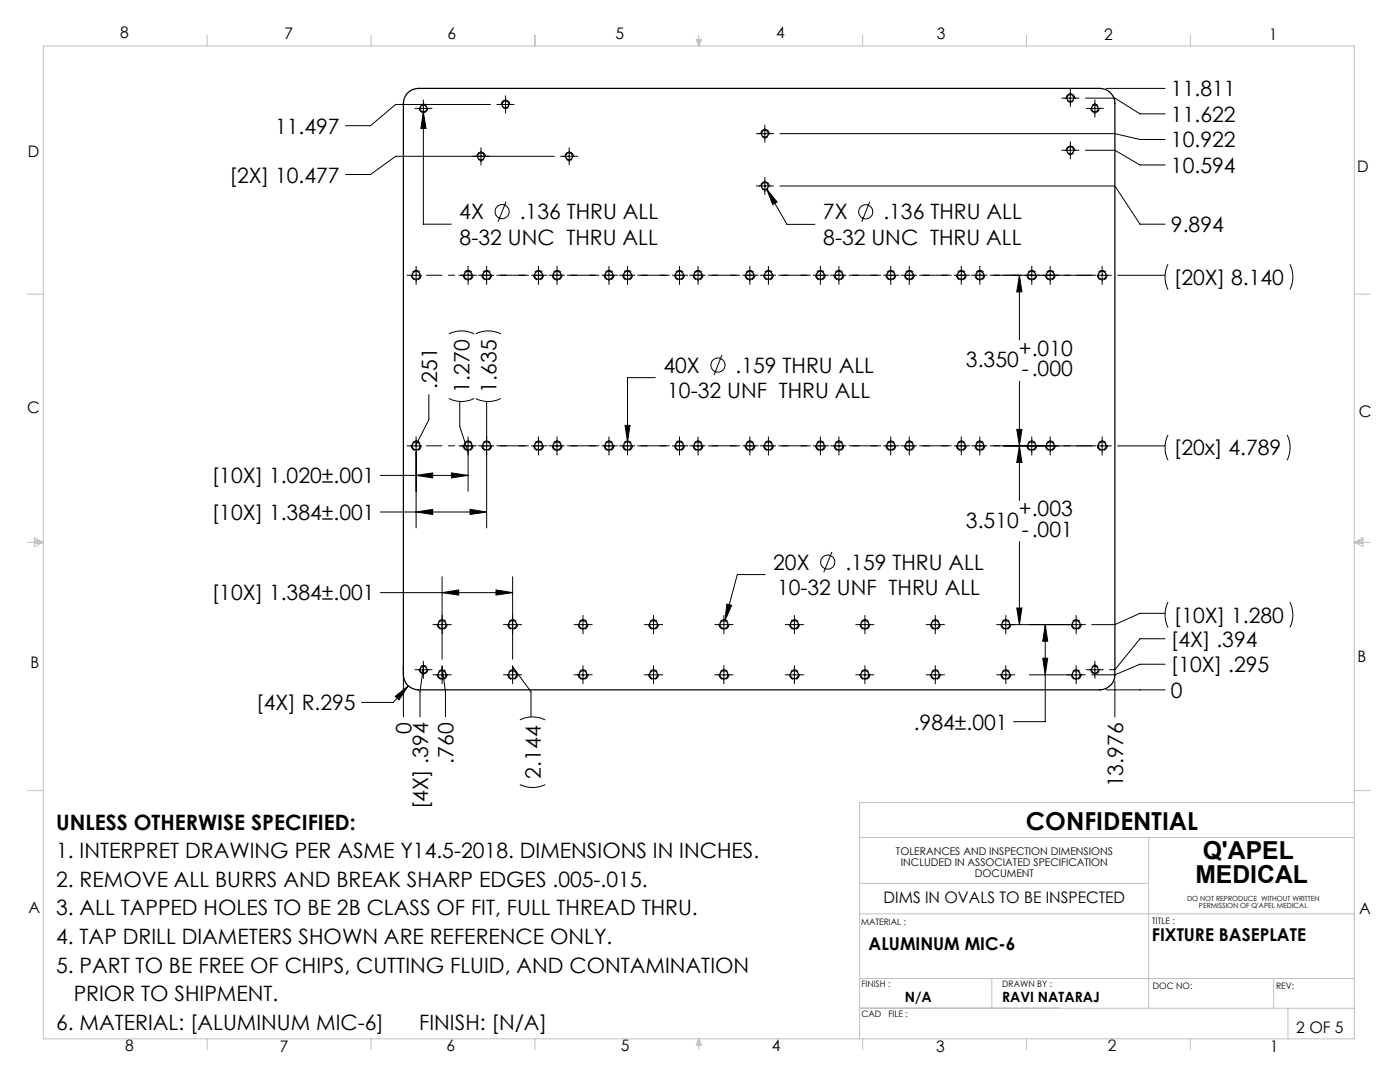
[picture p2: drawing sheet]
<svg xmlns="http://www.w3.org/2000/svg" width="279mm" height="216mm" viewBox="0 0 279 216" stroke-linecap="round" stroke-linejoin="round" font-family="sans-serif">
<g fill="none" stroke="#000" stroke-width=".2">
<path d="M84.5 19.9v24.8h5.6M100.9 19.1v3.4M211.9 19.6h3.4M213.6 17.9v3.4M216.6 19.6h5.9l5 3.1h5M218.5 19.9v3.5M220.8 17.6h11.7M82.8 21.6h3.4M84.5 22.3l.5 3.3h-1zM96 29.5v3.4M97.9 20.8h-18.9l-5.1 4.3h-4.9M99.2 20.8h3.4"/>
<path d="M110.6 31.2h-31.6l-5.1 3.6h-4.9M111.9 31.2h3.4M113.6 29.5v3.4M151 37.1h3.4M151 26.7h3.4M152.6 25v3.4M152.6 35.4v3.4M153 37.7l2.1 2.6-.9 .5zM153 37.7l4.1 7.1h5.5M155.6 37.1h66.9l5 7.6h5M155.6 26.7h66.9l5 1.1h5M211.9 30h3.4"/>
<path d="M213.6 28.3v3.4M216.6 30h5.9l5 2.9h5M216.8 21.6h3.4M81.2 54.9h2.9M83 53.1v3.7M91.6 54.9h2.8M93.4 53.1v3.7M96.1 54.9h2M97.1 53.1v3.7M101 40.2l-1.6 4M106.5 54.9h2M107.5 53.1v3.7"/>
<path d="M110.2 54.9h2M111.2 53.1v3.7M120.5 54.9h2.1M121.5 53.1v3.7M124.2 54.9h2.1M125.2 53.1v3.7M134.6 54.9h2M135.6 53.1v3.7M138.3 54.9h2M139.3 53.1v3.7M148.6 54.9h2.1M149.6 53.1v3.7"/>
<path d="M152.3 54.9h2.1M153.4 53.1v3.7M162.7 54.9h2M163.7 53.1v3.7M166.4 54.9h2M167.4 53.1v3.7M173.6 40.3l-1.6 4M176.8 54.9h2M177.8 53.1v3.7M180.4 54.9h2.1M181.5 53.1v3.7M190.8 54.9h2.1"/>
<path d="M191.8 53.1v3.7M194.5 54.9h2.1M195.5 53.1v3.7M200.3 54.9h18.4M203.4 54.9l.5 3.3h-1zM203.4 54.9v12.9M205.9 53.1v3.7M209.6 53.1v3.7M218.9 54.9h2.9M220 53.1v3.7M223.1 54.9h9.4M233.1 52.7a5.6 5.6 0 0 0 0 5.1"/>
<path d="M257.4 52.7a5.6 5.6 0 0 1 0 5.1M85.6 78.7v5l-2.6 5.1M89.6 79.5a5.6 5.6 0 0 0 5 0M89.6 66.6a5.6 5.6 0 0 1 5 0M94.9 79.5a5.5 5.5 0 0 0 5 0M94.9 66.6a5.5 5.5 0 0 1 5 0M130.8 75.4h-5.6v15.4M144.1 70.8l-1.6 4.1M203.4 76.1v23.8M75.9 94.9h17.5M81.2 89h2.9M83 87.2v18.1"/>
<path d="M83 94.9l3.4-.5v1zM90.1 94.4l3.3 .5-3.3 .5zM91.6 89h2.8M91.8 80.1v5l1.6 5M93.4 87.2v10.8M96.1 89h2M97.1 80.1v25.2M106.5 89h2M107.5 87.2v3.6M110.2 89h2M111.2 87.2v3.6M120.5 89h2.1"/>
<path d="M121.5 87.2v3.6M124.2 89h2.1M124.7 84.9h1l-.5 3.3zM134.6 89h2M135.6 87.2v3.6M138.3 89h2M139.3 87.2v3.6M148.6 89h2.1M149.6 87.2v3.6M152.3 89h2.1M153.4 87.2v3.6M162.7 89h2"/>
<path d="M163.7 87.2v3.6M166.4 89h2M167.4 87.2v3.6M176.8 89h2M177.8 87.2v3.6M180.4 89h2.1M181.5 87.2v3.6M190.8 89h2.1M191.8 87.2v3.6M194.5 89h2.1M195.5 87.2v3.6M200.3 89h18.4"/>
<path d="M202.9 85.7h1l-.5 3.3zM203.4 89l.5 3.3h-1zM205.9 87.2v3.6M209.6 87.2v3.6M218.9 89h2.9M220 87.2v3.6M223.1 89h9.4M233.1 86.8a5.6 5.6 0 0 0 0 5M256.9 86.8a5.6 5.6 0 0 1 0 5M75.9 118.3h26.4M75.9 102.2h21.2M83 102.2l3.4-.6v1.1z"/>
<path d="M88.2 118.3l3.3-.6v1zM88.2 115.1v16.5M93.8 101.6l3.3 .6-3.3 .5zM99 117.7l3.3 .6-3.3 .4zM102.3 115.1v16.5M152.7 114.7h-5.6l-2.4 9.2M166 110.1l-1.6 4.1M203.4 108.1v16.5M78.9 139l2.6-2.2-1.8 2.8zM80.5 133v10.1M81.5 136.8l-3 3.4h-6.4M82.8 133.6h3.4"/>
<path d="M84.5 133l-.7 5v5.1M84.5 131.9v3.5M86.4 124.6h3.7M86.4 134.7h3.7M88.2 133l.7 5v5.1M88.2 132.8v3.7M100.5 124.6h3.6M100.5 134.7h3.6M102.3 133l3.7 5v5.1M102.3 132.8v3.7M114.5 124.6h3.7M114.5 134.7h3.7"/>
<path d="M116.3 122.8v3.7M116.3 132.8v3.7M128.6 124.6h3.7M128.6 134.7h3.7M130.4 122.8v3.7M130.4 132.8v3.7M142.7 124.6h3.6M142.7 134.7h3.6M144.5 122.8v3.7M144.5 132.8v3.7M145.1 120.5l.9 .3-1.3 3.1zM156.7 124.6h3.7"/>
<path d="M156.7 134.7h3.7M158.5 122.8v3.7M158.5 132.8v3.7M170.8 124.6h3.6M170.8 134.7h3.6M172.6 122.8v3.7M172.6 132.8v3.7M184.8 124.6h3.7M184.8 134.7h3.7M186.7 122.8v3.7M186.7 132.8v3.7M198.9 124.6h17.7"/>
<path d="M198.9 134.7h3.6M200.7 122.8v3.7M200.7 132.8v3.7M202.9 121.3h1l-.5 3.3zM205.4 134.7h11.2M208.1 131.3h1l-.5 3.4zM208.6 124.6l.5 3.4h-1zM208.6 124.6v19.4h-6.4M214.8 122.8v3.7M214.8 132.8v3.7M216.8 133.6h3.4M218.5 131.9v3.5"/>
<path d="M220.8 137.7h11.7M222.5 135.9v7.2M232.5 122.4h-5l-5 2.2h-4.6M232.5 127.5h-5l-5 6.1h-1M232.5 132.5h-5l-5 2.2h-4.6M233.1 120.2a5.6 5.6 0 0 0 0 5M257.4 120.2a5.6 5.6 0 0 1 0 5M103.8 156.6a5.9 5.9 0 0 0 5 0M103.8 143.7a5.6 5.6 0 0 1 5 0"/>
<circle cx="100.2" cy="42.2" r="1.41"/>
<circle cx="172.8" cy="42.3" r="1.4"/>
<circle cx="143.3" cy="72.9" r="1.41"/>
<circle cx="165.2" cy="112.2" r="1.41"/>
</g>
<path d="M100.9 20a.83 .83 0 0 1 .7 1.2 .83 .83 0 0 1-1.4 .1 .83 .83 0 0 1 .6-1.3h.1M213.6 18.7a.83 .83 0 0 1 .8 1.2 .83 .83 0 0 1-1.4 .1 .83 .83 0 0 1 .5-1.3h.1M84.5 22.5a.83 .83 0 0 0 .8-1.3 .83 .83 0 0 0-1.4-.1 .83 .83 0 0 0 .5 1.3l.1 .1M96 30.3a.83 .83 0 0 1 .8 1.3 .83 .83 0 0 1-1.5 .1 .83 .83 0 0 1 .6-1.3l.1-.1M113.6 30.3a.83 .83 0 0 1 .7 1.3 .83 .83 0 0 1-1.4 .1 .83 .83 0 0 1 .6-1.3l.1-.1M152.7 25.8a.83 .83 0 0 1 .7 1.2 .83 .83 0 0 1-1.4 .1 .83 .83 0 0 1 .5-1.3h.2M152.7 36.3a.83 .83 0 0 1 .7 1.2 .83 .83 0 0 1-1.4 .1 .83 .83 0 0 1 .5-1.3h.2M213.6 29.2a.83 .83 0 0 1 .8 1.2 .83 .83 0 0 1-1.4 .1 .83 .83 0 0 1 .5-1.3h.1M218.5 22.5a.83 .83 0 0 0 .8-1.3 .83 .83 0 0 0-1.5-.1 .83 .83 0 0 0 .6 1.3l.1 .1M84.5 134.5a.83 .83 0 0 0 .8-1.3 .83 .83 0 0 0-1.4-.1 .83 .83 0 0 0 .5 1.3l.1 .1M218.5 134.5a.83 .83 0 0 0 .8-1.3 .83 .83 0 0 0-1.5-.1 .83 .83 0 0 0 .6 1.3l.1 .1" fill="none" stroke="#000" stroke-width=".2" stroke-dasharray="1.3 .6" stroke-dashoffset="-.1" stroke-linecap="butt"/>
<g fill="none" stroke="#000" stroke-width=".2" stroke-dasharray="1.3 .6" stroke-dashoffset=".5" stroke-linecap="butt">
<path d="M83.1 54a.97 .97 0 0 1 .8 1.4 .97 .97 0 0 1-1.6 .1 .97 .97 0 0 1 .6-1.5h.2M93.4 54a.97 .97 0 0 1 .9 1.4 .97 .97 0 0 1-1.7 .1 .97 .97 0 0 1 .7-1.5h.1M97.1 54a.97 .97 0 0 1 .9 1.4 .97 .97 0 0 1-1.7 .1 .97 .97 0 0 1 .7-1.5h.1M107.5 54a.97 .97 0 0 1 .8 1.4 .97 .97 0 0 1-1.6 .1 .97 .97 0 0 1 .7-1.5h.1M111.2 54a.97 .97 0 0 1 .9 1.4 .97 .97 0 0 1-1.7 .1 .97 .97 0 0 1 .7-1.5h.1M121.6 54a.97 .97 0 0 1 .8 1.4 .97 .97 0 0 1-1.6 .1 .97 .97 0 0 1 .6-1.5h.2M125.3 54a.97 .97 0 0 1 .8 1.4 .97 .97 0 0 1-1.6 .1 .97 .97 0 0 1 .6-1.5h.2M135.6 54a.97 .97 0 0 1 .9 1.4 .97 .97 0 0 1-1.7 .1 .97 .97 0 0 1 .7-1.5h.1M139.3 54a.97 .97 0 0 1 .9 1.4 .97 .97 0 0 1-1.7 .1 .97 .97 0 0 1 .7-1.5h.1M149.7 54a.97 .97 0 0 1 .8 1.4 .97 .97 0 0 1-1.6 .1 .97 .97 0 0 1 .6-1.5h.2M153.4 54a.97 .97 0 0 1 .8 1.4 .97 .97 0 0 1-1.6 .1 .97 .97 0 0 1 .6-1.5h.2M163.7 54a.97 .97 0 0 1 .9 1.4 .97 .97 0 0 1-1.7 .1 .97 .97 0 0 1 .7-1.5h.1"/>
<path d="M167.4 54a.97 .97 0 0 1 .9 1.4 .97 .97 0 0 1-1.7 .1 .97 .97 0 0 1 .7-1.5h.1M177.8 54a.97 .97 0 0 1 .9 1.4 .97 .97 0 0 1-1.7 .1 .97 .97 0 0 1 .7-1.5h.1M181.5 54a.97 .97 0 0 1 .9 1.4 .97 .97 0 0 1-1.7 .1 .97 .97 0 0 1 .7-1.5h.1M191.9 54a.97 .97 0 0 1 .8 1.4 .97 .97 0 0 1-1.6 .1 .97 .97 0 0 1 .6-1.5h.2M195.6 54a.97 .97 0 0 1 .8 1.4 .97 .97 0 0 1-1.6 .1 .97 .97 0 0 1 .6-1.5h.2M205.9 54a.97 .97 0 0 1 .9 1.4 .97 .97 0 0 1-1.7 .1 .97 .97 0 0 1 .7-1.5h.1M209.6 54a.97 .97 0 0 1 .9 1.4 .97 .97 0 0 1-1.7 .1 .97 .97 0 0 1 .7-1.5h.1M220 54a.97 .97 0 0 1 .8 1.4 .97 .97 0 0 1-1.6 .1 .97 .97 0 0 1 .6-1.5h.2M83.1 88a.97 .97 0 0 1 .8 1.4 .97 .97 0 0 1-1.6 .1 .97 .97 0 0 1 .6-1.5h.2M93.4 88a.97 .97 0 0 1 .9 1.4 .97 .97 0 0 1-1.7 .1 .97 .97 0 0 1 .7-1.5h.1M97.1 88a.97 .97 0 0 1 .9 1.4 .97 .97 0 0 1-1.7 .1 .97 .97 0 0 1 .7-1.5h.1M107.5 88a.97 .97 0 0 1 .8 1.4 .97 .97 0 0 1-1.6 .1 .97 .97 0 0 1 .7-1.5h.1"/>
<path d="M111.2 88a.97 .97 0 0 1 .9 1.4 .97 .97 0 0 1-1.7 .1 .97 .97 0 0 1 .7-1.5h.1M121.6 88a.97 .97 0 0 1 .8 1.4 .97 .97 0 0 1-1.6 .1 .97 .97 0 0 1 .6-1.5h.2M125.3 88a.97 .97 0 0 1 .8 1.4 .97 .97 0 0 1-1.6 .1 .97 .97 0 0 1 .6-1.5h.2M135.6 88a.97 .97 0 0 1 .9 1.4 .97 .97 0 0 1-1.7 .1 .97 .97 0 0 1 .7-1.5h.1M139.3 88a.97 .97 0 0 1 .9 1.4 .97 .97 0 0 1-1.7 .1 .97 .97 0 0 1 .7-1.5h.1M149.7 88a.97 .97 0 0 1 .8 1.4 .97 .97 0 0 1-1.6 .1 .97 .97 0 0 1 .6-1.5h.2M153.4 88a.97 .97 0 0 1 .8 1.4 .97 .97 0 0 1-1.6 .1 .97 .97 0 0 1 .6-1.5h.2M163.7 88a.97 .97 0 0 1 .9 1.4 .97 .97 0 0 1-1.7 .1 .97 .97 0 0 1 .7-1.5h.1M167.4 88a.97 .97 0 0 1 .9 1.4 .97 .97 0 0 1-1.7 .1 .97 .97 0 0 1 .7-1.5h.1M177.8 88a.97 .97 0 0 1 .9 1.4 .97 .97 0 0 1-1.7 .1 .97 .97 0 0 1 .7-1.5h.1M181.5 88a.97 .97 0 0 1 .9 1.4 .97 .97 0 0 1-1.7 .1 .97 .97 0 0 1 .7-1.5h.1M191.9 88a.97 .97 0 0 1 .8 1.4 .97 .97 0 0 1-1.6 .1 .97 .97 0 0 1 .6-1.5h.2"/>
<path d="M195.6 88a.97 .97 0 0 1 .8 1.4 .97 .97 0 0 1-1.6 .1 .97 .97 0 0 1 .6-1.5h.2M205.9 88a.97 .97 0 0 1 .9 1.4 .97 .97 0 0 1-1.7 .1 .97 .97 0 0 1 .7-1.5h.1M209.6 88a.97 .97 0 0 1 .9 1.4 .97 .97 0 0 1-1.7 .1 .97 .97 0 0 1 .7-1.5h.1M220 88a.97 .97 0 0 1 .8 1.4 .97 .97 0 0 1-1.6 .1 .97 .97 0 0 1 .6-1.5h.2M88.3 123.7a.97 .97 0 0 1 .8 1.4 .97 .97 0 0 1-1.6 .1 .97 .97 0 0 1 .6-1.5h.2M88.3 133.7a.97 .97 0 0 1 .8 1.4 .97 .97 0 0 1-1.6 .1 .97 .97 0 0 1 .6-1.5h.2M102.3 123.7a.97 .97 0 0 1 .9 1.4 .97 .97 0 0 1-1.7 .1 .97 .97 0 0 1 .7-1.5h.1M102.3 133.7a.97 .97 0 0 1 .9 1.4 .97 .97 0 0 1-1.7 .1 .97 .97 0 0 1 .7-1.5h.1M116.4 123.7a.97 .97 0 0 1 .8 1.4 .97 .97 0 0 1-1.6 .1 .97 .97 0 0 1 .6-1.5h.2M116.4 133.7a.97 .97 0 0 1 .8 1.4 .97 .97 0 0 1-1.6 .1 .97 .97 0 0 1 .6-1.5h.2M130.4 123.7a.97 .97 0 0 1 .9 1.4 .97 .97 0 0 1-1.7 .1 .97 .97 0 0 1 .7-1.5h.1M130.4 133.7a.97 .97 0 0 1 .9 1.4 .97 .97 0 0 1-1.7 .1 .97 .97 0 0 1 .7-1.5h.1"/>
<path d="M144.5 123.7a.97 .97 0 0 1 .9 1.4 .97 .97 0 0 1-1.7 .1 .97 .97 0 0 1 .7-1.5h.1M144.5 133.7a.97 .97 0 0 1 .9 1.4 .97 .97 0 0 1-1.7 .1 .97 .97 0 0 1 .7-1.5h.1M158.6 123.7a.97 .97 0 0 1 .8 1.4 .97 .97 0 0 1-1.6 .1 .97 .97 0 0 1 .6-1.5h.2M158.6 133.7a.97 .97 0 0 1 .8 1.4 .97 .97 0 0 1-1.6 .1 .97 .97 0 0 1 .6-1.5h.2M172.6 123.7a.97 .97 0 0 1 .9 1.4 .97 .97 0 0 1-1.7 .1 .97 .97 0 0 1 .7-1.5h.1M172.6 133.7a.97 .97 0 0 1 .9 1.4 .97 .97 0 0 1-1.7 .1 .97 .97 0 0 1 .7-1.5h.1M186.7 123.7a.97 .97 0 0 1 .8 1.4 .97 .97 0 0 1-1.6 .1 .97 .97 0 0 1 .6-1.5h.2M186.7 133.7a.97 .97 0 0 1 .8 1.4 .97 .97 0 0 1-1.6 .1 .97 .97 0 0 1 .6-1.5h.2M200.7 123.7a.97 .97 0 0 1 .9 1.4 .97 .97 0 0 1-1.6 .1 .97 .97 0 0 1 .6-1.5h.1M200.7 133.7a.97 .97 0 0 1 .9 1.4 .97 .97 0 0 1-1.6 .1 .97 .97 0 0 1 .6-1.5h.1M214.8 123.7a.97 .97 0 0 1 .9 1.4 .97 .97 0 0 1-1.7 .1 .97 .97 0 0 1 .7-1.5h.1M214.8 133.7a.97 .97 0 0 1 .9 1.4 .97 .97 0 0 1-1.7 .1 .97 .97 0 0 1 .7-1.5h.1"/>
</g>
<g fill="none" stroke="#c0c0c0" stroke-width=".2">
<path d="M8.6 9.2h261.7v198.1h-261.7zM41.3 7v2.2M74 7v2.2M106.8 7v2.2M138.9 7.9h1.1l-.5 1.3zM139.2 7.9l.3 1.3M139.5 7v2.2M139.7 7.9l-.2 1.3M172.2 7v2.2M204.9 7v2.2M237.6 7v2.2M5.5 58.7h3.1"/>
<path d="M270.3 58.7h3.1M5.5 108.2h3.1M6.9 107.3l1.7 .9-1.7 .8zM6.9 107.7l1.7 .5M6.9 107.9l1.7 .3M8.6 108.2l-1.7 .3M270.3 108.2h3.1M270.3 108.2l1.7 .3M270.3 108.2l1.7-.9v1.7zM272 107.9l-1.7 .3M272 107.7l-1.7 .5M5.5 157.8h3.1"/>
<path d="M270.3 157.8h3.1M171.6 167.1h98.7M171.6 176.3h57.6M229.2 167.1v34.1M270.3 160.2h-98.7v47.1M171.6 195.3h98.7M171.6 182.4h98.7M197.9 195.3v5.9M254.2 195.3v5.9M41.3 207.3v2.1M74 207.3v2.1M106.8 207.3v2.1"/>
<path d="M139.5 207.3v2.1M139.5 207.3l.5 1.2h-1.1zM139.5 207.3l-.3 1.2M139.5 207.3l.2 1.2M171.6 201.2h98.7M172.2 207.3v2.1M204.9 207.3v2.1M237.6 207.3v2.1M257 201.2v6.1"/>
</g>
<g fill="none" stroke="#000" stroke-width=".2" stroke-dasharray="15.2 1.3 1.3 1.3" stroke-dashoffset="12.1">
<path d="M85.1 54.9h10M95.5 54.9h10M99.2 54.9h10M109.5 54.9h10M113.2 54.9h10M123.6 54.9h10M127.3 54.9h10M137.6 54.9h10M141.3 54.9h10M151.7 54.9h10M155.4 54.9h10M165.8 54.9h10"/>
<path d="M169.5 54.9h10M179.8 54.9h10M183.5 54.9h10M193.9 54.9h10M197.6 54.9h10M207.9 54.9h10M85.1 89h10M95.5 89h10M99.2 89h10M109.5 89h10M113.2 89h10M123.6 89h10"/>
<path d="M127.3 89h10M137.6 89h10M141.3 89h10M151.7 89h10M155.4 89h10M165.8 89h10M169.5 89h10M179.8 89h10M183.5 89h10M193.9 89h10M197.6 89h10M207.9 89h10"/>
</g>
<path d="M99 117.7l3.3 .6-3.3 .4zM88.2 118.3l3.3-.6v1zM83 94.9l3.4-.5v1zM90.1 94.4l3.3 .5-3.3 .5zM83 102.2l3.4-.6v1.1zM93.8 101.6l3.3 .6-3.3 .5zM203.4 54.9l.5 3.3h-1zM202.9 85.7h1l-.5 3.3zM78.9 139l.8 .6 1.8-2.8zM145.1 120.5l-.4 3.4 1.3-3.1zM124.7 84.9l.5 3.3 .5-3.3zM153 37.7l1.2 3.1 .9-.5zM84.5 22.3l-.5 3.3h1zM202.9 121.3h1l-.5 3.3zM203.4 89l.5 3.3h-1zM208.1 131.3h1l-.5 3.4zM208.6 124.6l.5 3.4h-1z" fill="#000"/>
<g fill="none" stroke="#000" stroke-width=".25">
<path d="M81.4 18.5a2.87 2.87 0 0 1 2.1-.9h136a3 3 0 0 1 3 3v114.1a3 3 0 0 1-3 3h-136a3 3 0 0 1-3-3v-114.1a3.1 3.1 0 0 1 .9-2.1z"/>
<circle cx="213.6" cy="19.6" r=".7"/>
<circle cx="84.5" cy="21.6" r=".69"/>
<circle cx="96" cy="31.2" r=".7"/>
<circle cx="100.9" cy="20.8" r=".69"/>
<circle cx="113.6" cy="31.2" r=".69"/>
<circle cx="152.7" cy="26.7" r=".7"/>
<circle cx="152.7" cy="37.1" r=".7"/>
<circle cx="213.6" cy="30" r=".7"/>
<circle cx="218.5" cy="21.6" r=".7"/>
<circle cx="83" cy="54.9" r=".81"/>
<circle cx="93.4" cy="54.9" r=".81"/>
<circle cx="97.1" cy="54.9" r=".81"/>
<circle cx="107.5" cy="54.9" r=".81"/>
<circle cx="111.2" cy="54.9" r=".81"/>
<circle cx="121.5" cy="54.9" r=".81"/>
<circle cx="125.2" cy="54.9" r=".81"/>
<circle cx="135.6" cy="55" r=".82"/>
<circle cx="139.3" cy="54.9" r=".81"/>
<circle cx="149.6" cy="54.9" r=".81"/>
<circle cx="153.3" cy="54.9" r=".81"/>
<circle cx="163.7" cy="54.9" r=".81"/>
<circle cx="167.4" cy="54.9" r=".81"/>
<circle cx="177.8" cy="54.9" r=".81"/>
<circle cx="181.5" cy="54.9" r=".81"/>
<circle cx="191.8" cy="54.9" r=".81"/>
<circle cx="195.5" cy="54.9" r=".81"/>
<circle cx="205.9" cy="54.9" r=".81"/>
<circle cx="209.6" cy="54.9" r=".81"/>
<circle cx="220" cy="54.9" r=".81"/>
<circle cx="83.1" cy="89" r=".81"/>
<circle cx="93.4" cy="89" r=".81"/>
<circle cx="97.1" cy="89" r=".81"/>
<circle cx="107.5" cy="89" r=".8"/>
<circle cx="111.2" cy="89" r=".8"/>
<circle cx="121.5" cy="89" r=".81"/>
<circle cx="125.2" cy="89" r=".81"/>
<circle cx="135.6" cy="89" r=".81"/>
<circle cx="139.3" cy="89" r=".8"/>
<circle cx="149.7" cy="89" r=".81"/>
<circle cx="153.4" cy="89" r=".81"/>
<circle cx="163.7" cy="89" r=".81"/>
<circle cx="167.4" cy="89" r=".81"/>
<circle cx="177.8" cy="89" r=".8"/>
<circle cx="181.5" cy="89" r=".8"/>
<circle cx="191.8" cy="89" r=".81"/>
<circle cx="195.6" cy="89" r=".81"/>
<circle cx="205.9" cy="89" r=".8"/>
<circle cx="209.6" cy="89" r=".8"/>
<circle cx="220" cy="89" r=".81"/>
<circle cx="84.5" cy="133.6" r=".69"/>
<circle cx="88.2" cy="134.6" r=".81"/>
<circle cx="88.2" cy="124.6" r=".81"/>
<circle cx="102.3" cy="134.6" r=".82"/>
<circle cx="102.3" cy="124.6" r=".81"/>
<circle cx="116.3" cy="134.6" r=".81"/>
<circle cx="116.4" cy="124.6" r=".81"/>
<circle cx="130.4" cy="134.6" r=".81"/>
<circle cx="130.4" cy="124.6" r=".81"/>
<circle cx="144.5" cy="134.6" r=".81"/>
<circle cx="144.5" cy="124.6" r=".8"/>
<circle cx="158.5" cy="134.6" r=".81"/>
<circle cx="158.5" cy="124.6" r=".81"/>
<circle cx="172.6" cy="134.6" r=".81"/>
<circle cx="172.6" cy="124.6" r=".8"/>
<circle cx="186.7" cy="134.6" r=".81"/>
<circle cx="186.7" cy="124.6" r=".81"/>
<circle cx="200.7" cy="134.6" r=".82"/>
<circle cx="200.7" cy="124.6" r=".81"/>
<circle cx="214.8" cy="134.6" r=".81"/>
<circle cx="214.8" cy="124.6" r=".81"/>
<circle cx="218.5" cy="133.6" r=".7"/>
</g>
<g font-size="4.9">
<text x="204.8" y="165.6">CONFIDENTIAL</text>
<text x="240" y="171.3">Q'APEL</text>
<text x="238.6" y="176.3">MEDICAL</text>
</g>
<g font-size="4.2">
<text x="233.7" y="19.2">11.811</text>
<text x="54.9" y="26.7">11.497</text>
<text x="233.7" y="24.3">11.622</text>
<text x="233.7" y="29.4">10.922</text>
<text x="233.7" y="34.5">10.594</text>
<text x="45.8" y="36.4">[2X] 10.477</text>
<text x="91.7" y="43.8">4X</text>
<text x="103.7" y="43.8">.136 THRU ALL</text>
<text x="164.2" y="43.8">7X</text>
<text x="176.3" y="43.8">.136 THRU ALL</text>
<text x="233.7" y="46.3">9.894</text>
<text x="91.7" y="48.9">8-32 UNC THRU ALL</text>
<text x="164.3" y="48.9">8-32 UNC THRU ALL</text>
<text x="234.3" y="56.8">[20X] 8.140</text>
<text x="203.3" y="71">+.010</text>
<text x="87.2" y="77.6" transform="rotate(-90 87.2 77.6)">.251</text>
<text x="132.4" y="74.4">40X</text>
<text x="146.8" y="74.4">.159 THRU ALL</text>
<text x="192.8" y="73.3">3.350</text>
<text x="203.9" y="75.1">-.000</text>
<text x="93.7" y="78.3" transform="rotate(-90 93.7 78.3)">1.270</text>
<text x="99.1" y="78.3" transform="rotate(-90 99.1 78.3)">1.635</text>
<text x="133.2" y="79.5">10-32 UNF THRU ALL</text>
<text x="234.3" y="90.9">[20x] 4.789</text>
<text x="42.3" y="96.4">[10X] 1.020±.001</text>
<text x="42.3" y="103.7">[10X] 1.384±.001</text>
<text x="192.8" y="105.3">3.510</text>
<text x="203.3" y="103">+.003</text>
<text x="203.9" y="107.1">-.001</text>
<text x="154.3" y="113.7">20X</text>
<text x="168.7" y="113.7">.159 THRU ALL</text>
<text x="42.3" y="119.8">[10X] 1.384±.001</text>
<text x="155.1" y="118.8">10-32 UNF THRU ALL</text>
<text x="234.3" y="124.3">[10X] 1.280</text>
<text x="233.7" y="129">[4X] .394</text>
<text x="233.7" y="134.1">[10X] .295</text>
<text x="51.1" y="141.7">[4X] R.295</text>
<text x="233.7" y="139.2">0</text>
<text x="82.1" y="146.5" transform="rotate(-90 82.1 146.5)">0</text>
<text x="182.3" y="145.6">.984±.001</text>
<text x="90.5" y="152.4" transform="rotate(-90 90.5 152.4)">.760</text>
<text x="107.9" y="155.4" transform="rotate(-90 107.9 155.4)">2.144</text>
<text x="85.4" y="161.5" transform="rotate(-90 85.4 161.5)">[4X] .394</text>
<text x="224.1" y="157.1" transform="rotate(-90 224.1 157.1)">13.976</text>
<text x="11.2" y="165.5">UNLESS OTHERWISE SPECIFIED:</text>
<text x="11.2" y="171.2">1. INTERPRET DRAWING PER ASME Y14.5-2018. DIMENSIONS IN INCHES.</text>
<text x="11.2" y="177">2. REMOVE ALL BURRS AND BREAK SHARP EDGES .005-.015.</text>
<text x="11.2" y="182.7">3. ALL TAPPED HOLES TO BE 2B CLASS OF FIT, FULL THREAD THRU.</text>
<text x="11.2" y="188.4">4. TAP DRILL DIAMETERS SHOWN ARE REFERENCE ONLY.</text>
<text x="11.2" y="194.1">5. PART TO BE FREE OF CHIPS, CUTTING FLUID, AND CONTAMINATION</text>
<text x="14.7" y="199.8">PRIOR TO SHIPMENT.</text>
<text x="11.2" y="205.5">6. MATERIAL: [ALUMINUM MIC-6]</text>
<text x="83.7" y="205.5">FINISH: [N/A]</text>
</g>
<g font-size="3.5">
<text x="173.3" y="189.6">ALUMINUM MIC-6</text>
<text x="229.9" y="187.8">FIXTURE BASEPLATE</text>
</g>
<g font-size="3.2">
<text x="24" y="7.6">8</text>
<text x="56.7" y="7.7">7</text>
<text x="89.3" y="7.7">6</text>
<text x="122.8" y="7.8">5</text>
<text x="154.9" y="7.6">4</text>
<text x="187" y="7.7">3</text>
<text x="220.4" y="7.9">2</text>
<text x="253.3" y="7.9">1</text>
<text x="5.6" y="31.4">D</text>
<text x="270.9" y="34.3">D</text>
<text x="5.4" y="82.3">C</text>
<text x="271.2" y="83.2">C</text>
<text x="6.1" y="133.3">B</text>
<text x="270.9" y="132.1">B</text>
<text x="5.7" y="182.2">A</text>
<text x="176.3" y="180.2">DIMS IN OVALS TO BE INSPECTED</text>
<text x="271.3" y="182.3">A</text>
<text x="25" y="209.8">8</text>
<text x="55.9" y="209.8">7</text>
<text x="89.1" y="209.8">6</text>
<text x="123.9" y="209.8">5</text>
<text x="154" y="209.8">4</text>
<text x="186.8" y="209.8">3</text>
<text x="221.1" y="209.8">2</text>
<text x="253.5" y="209.9">1</text>
<text x="258.7" y="206.1">2 OF 5</text>
</g>
<g font-size="2.8">
<text x="180.6" y="200">N/A</text>
<text x="200" y="200">RAVI NATARAJ</text>
</g>
<g font-size="2.1">
<text x="178.8" y="170.7">TOLERANCES AND INSPECTION DIMENSIONS</text>
<text x="179.8" y="172.8">INCLUDED IN ASSOCIATED SPECIFICATION</text>
<text x="194.5" y="174.9">DOCUMENT</text>
</g>
<g font-size="1.8">
<text x="171.8" y="184.5">MATERIAL :</text>
<text x="230" y="184.5">TITLE :</text>
<text x="171.9" y="196.9">FINISH :</text>
<text x="200" y="196.9">DRAWN BY :</text>
<text x="230.1" y="197.3">DOC NO:</text>
<text x="254.7" y="197.3">REV:</text>
<text x="171.9" y="203">CAD</text>
<text x="177.3" y="203">FILE :</text>
</g>
<g font-size="1.4">
<text x="236.9" y="179.9">DO NOT REPRODUCE WITHOUT WRITTEN</text>
<text x="239.3" y="181.3">PERMISSION OF Q'APEL MEDICAL</text>
</g>
</svg>
